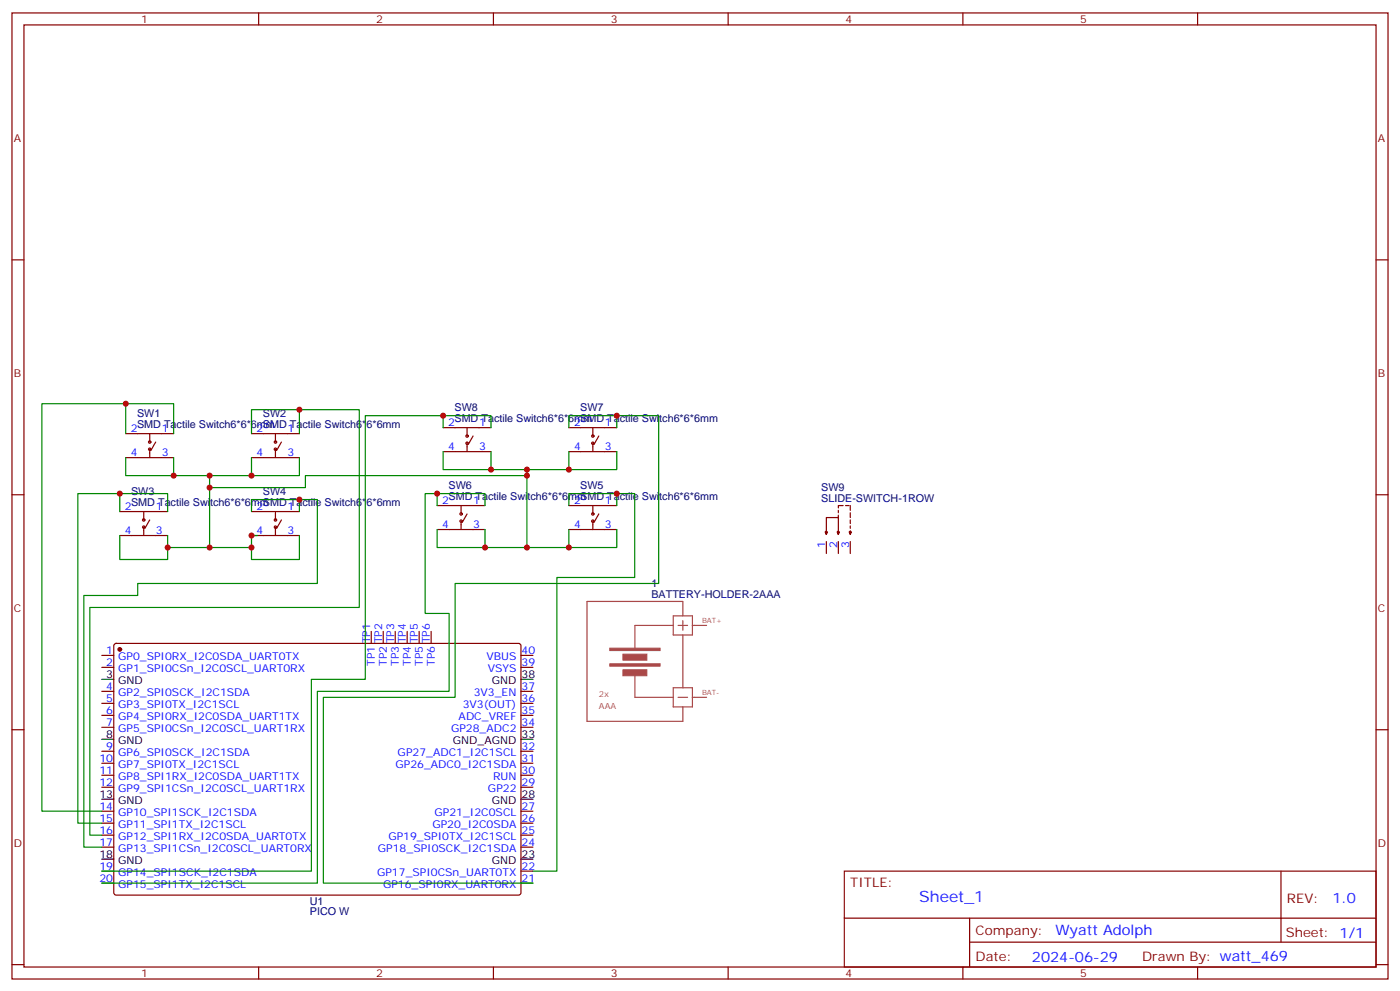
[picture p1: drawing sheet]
<svg xmlns="http://www.w3.org/2000/svg" width="412mm" height="292mm" viewBox="0 0 412 292" stroke-linecap="round" stroke-linejoin="round" font-family="sans-serif">
<g fill="none" stroke="#870000" stroke-width=".35">
<path d="M3.5 3.8h405.4v284.3h-405.4zM7.1 7.3h398.2v277.3h-398.2zM76.2 3.8v3.5M145.3 3.8v3.5M214.5 3.8v3.5M283.6 3.8v3.5M352.8 3.8v3.5M3.5 76.5h3.6M405.3 76.5h3.6M37 134.7h14.2M37 127.6h14.2M44.1 127.6v2.5"/>
<path d="M44.1 132.2v2.5M45.9 130.1l-1.5 2.5M74.1 134.7h14.1M74.1 127.6h14.1M81.1 127.6v2.5M81.1 132.2v2.5M82.9 130.1l-1.4 2.5M130.5 132.9h14.1M130.5 125.9h14.1M137.6 125.9v2.4M137.6 130.5v2.4M139.3 128.3l-1.4 2.5"/>
<path d="M167.6 132.9h14.1M167.6 125.9h14.1M174.6 125.9v2.4M174.6 130.5v2.4M176.4 128.3l-1.4 2.5M3.5 145.6h3.6M35.3 157.6h14.1M35.3 150.6h14.1M42.3 150.6v2.4M42.3 155.2v2.4M44.1 153l-1.4 2.5M74.1 157.6h14.1"/>
<path d="M74.1 150.6h14.1M81.1 150.6v2.4M81.1 155.2v2.4M82.9 153l-1.4 2.5M128.8 155.9h14.1M128.8 148.8h14.1M135.8 148.8v2.5M135.8 153.4v2.5M137.6 151.3l-1.4 2.4M167.6 155.9h14.1M167.6 148.8h14.1M174.6 148.8v2.5"/>
<path d="M174.6 153.4v2.5M176.4 151.3l-1.4 2.4M243.4 156.2v1.1l-.3-.7h.7l-.4 .7v-5h3.5v5l.4-.7h-.7l.3 .7v-1.1M243.4 159.4v3.5M246.9 150.2v.7M246.9 151.6v.7M246.9 159.4v3.5M248.4 148.8h-1.5v.7M249.1 148.8h1M250.5 156.2v1.1l-.4-.7h.7l-.3 .7M250.5 148.8v1.4M250.5 150.9v1.4"/>
<path d="M250.5 153v1.1M250.5 154.8v.7M250.5 159.4v3.5M405.3 145.6h3.6M30 192.9h3.5M30 196.4h3.5M33.7 189.6l.5-.2h118.8l.5 .7-.1 72.9-.6 .5-118.9-.1-.4-.7v-72.6zM109.4 185.8v3.6M112.9 185.8v3.6M116.4 185.8v3.6M119.9 185.8v3.6M123.5 185.8v3.6"/>
<path d="M127 185.8v3.6M153.5 192.9h3.5M153.5 196.4h3.5M3.5 214.8h3.6M30 203.5h3.5M30 207h3.5M30 210.5h3.5M30 214.1h3.5M153.5 203.5h3.5M153.5 207h3.5M153.5 210.5h3.5M153.5 214.1h3.5"/>
<path d="M405.3 214.8h3.6M30 221.1h3.5M30 224.6h3.5M30 228.2h3.5M30 231.7h3.5M30 238.8h3.5M153.5 221.1h3.5M153.5 224.6h3.5M153.5 228.2h3.5M153.5 231.7h3.5M153.5 238.8h3.5M30 242.3h3.5"/>
<path d="M30 245.8h3.5M30 249.3h3.5M30 256.4h3.5M30 259.9h3.5M153.5 242.3h3.5M153.5 245.8h3.5M153.5 249.3h3.5M153.5 256.4h3.5M153.5 259.9h3.5M248.7 256.4h156.6v28.2h-156.6zM377.3 256.4v20.9M248.7 270.2h156.5"/>
<path d="M285.6 277.3h119.6M285.6 270.2v14.2M3.5 283.9h3.6M76.2 284.6v3.5M145.3 284.6v3.5M214.5 284.6v3.5M283.6 284.6v3.5M352.8 284.6v3.5M405.3 283.9h3.6"/>
<circle cx="44.1" cy="132.2" r=".35"/>
<circle cx="44.1" cy="130.1" r=".35"/>
<circle cx="81.1" cy="130.1" r=".35"/>
<circle cx="81.1" cy="132.2" r=".35"/>
<circle cx="137.6" cy="128.3" r=".35"/>
<circle cx="137.6" cy="130.5" r=".35"/>
<circle cx="174.6" cy="128.3" r=".35"/>
<circle cx="174.6" cy="130.5" r=".35"/>
<circle cx="42.3" cy="153" r=".35"/>
<circle cx="42.3" cy="155.2" r=".35"/>
<circle cx="81.1" cy="153" r=".35"/>
<circle cx="81.1" cy="155.2" r=".35"/>
<circle cx="135.8" cy="151.3" r=".35"/>
<circle cx="135.8" cy="153.4" r=".35"/>
<circle cx="174.6" cy="151.3" r=".35"/>
<circle cx="174.6" cy="153.4" r=".35"/>
</g>
<circle cx="35.3" cy="191.1" r=".53" fill="#870000" stroke="#870000" stroke-width=".35"/>
<path d="M30 200h3.5M153.5 200h3.5M30 217.6h3.5M153.5 217.6h3.5M30 235.2h3.5M153.5 235.2h3.5M30 252.9h3.5M153.5 252.9h3.5" fill="none" stroke="#000" stroke-width=".35"/>
<path d="M187 198.9v6.3h11.3M198.3 184.1h-11.3v6.7M198.3 181.3h5.7v5.6h-5.7zM199.7 184.1h2.9M201.1 181.3v-4.3h-28.2v35.3h28.2v-4.2M201.1 182.7v2.8M201.1 186.9v15.5M204 184.1h4.1M198.3 202.4h5.7v5.7h-5.7zM199.7 205.2h2.9M204 205.2h4.1" fill="none" stroke="#a64a4a" stroke-width=".35"/>
<g fill="#a64a4a" stroke="#a64a4a" stroke-width=".29">
<path d="M183.5 197.1h7.1v1.8h-7.1z"/>
<path d="M179.6 195.4h14.8v.7h-14.8z"/>
<path d="M183.5 192.5h7.1v1.8h-7.1z"/>
<path d="M179.6 190.8h14.8v.7h-14.8z"/>
</g>
<g fill="none" stroke="#008700" stroke-width=".35">
<path d="M37 118.8h-24.7v120h17.7M37 134.7v5.3h14.2v-5.3M37 127.6v-8.8h14.2v8.8M51.2 140h10.5v21.1M61.7 140h12.4M74.1 134.7v5.3h14.1v-5.3M74.1 127.6v-7h14.1v7M88.2 120.6h17.6v58.2h-79.3v67h3.5M130.5 132.9v5.3h14.1v-5.3M130.5 125.9v-3.6h14.1v3.6M130.5 122.3h-22.9v77.7h-15.9v56.4h-61.7M144.6 138.2h10.6v22.9"/>
<path d="M155.2 140h-65.2v3.5h-28.3M155.2 138.2h12.4M167.6 132.9v5.3h14.1v-5.3M167.6 125.9v-3.6h14.1v3.6M181.7 122.3h12.3v49.4h-59.9v33.5h-38.9v54.7h61.8M35.3 157.6v7.1h14.1v-7.1M35.3 150.6v-5.3h14.1v5.3M35.3 145.3h-12.4v97h7.1M74.1 150.6v-3.6h14.1v3.6M75.8 157.6h-1.7v7.1h14.1v-7.1M88.2 147h5.3v24.7h-52.9v3.6h-15.9v74h5.3M128.8 155.9v5.2h14.1v-5.2"/>
<path d="M128.8 148.8v-3.5h14.1v3.5M128.8 145.3h-3.6v35.3h7.1v22.9h-38.8v56.4h-63.5M167.6 155.9v5.2h14.1v-5.2M167.6 148.8v-3.5h14.1v3.5M181.7 145.3h5.3v24.7h-23v86.4h-7M49.4 161.1h24.7M142.9 161.1h24.7"/>
</g>
<g fill="#c00">
<circle cx="74.1" cy="157.6" r=".88"/>
<circle cx="49.4" cy="161.1" r=".88"/>
<circle cx="74.1" cy="161.1" r=".88"/>
<circle cx="51.2" cy="140" r=".88"/>
<circle cx="61.7" cy="161.1" r=".88"/>
<circle cx="74.1" cy="140" r=".88"/>
<circle cx="61.7" cy="140" r=".88"/>
<circle cx="167.6" cy="161.1" r=".88"/>
<circle cx="142.9" cy="161.1" r=".88"/>
<circle cx="144.6" cy="138.2" r=".88"/>
<circle cx="155.2" cy="161.1" r=".88"/>
<circle cx="167.6" cy="138.2" r=".88"/>
<circle cx="155.2" cy="138.2" r=".88"/>
<circle cx="37" cy="118.8" r=".88"/>
<circle cx="35.3" cy="145.3" r=".88"/>
<circle cx="88.2" cy="120.6" r=".88"/>
<circle cx="88.2" cy="147" r=".88"/>
<circle cx="130.5" cy="122.3" r=".88"/>
<circle cx="128.8" cy="145.3" r=".88"/>
<circle cx="181.7" cy="122.3" r=".88"/>
<circle cx="181.7" cy="145.3" r=".88"/>
<circle cx="61.7" cy="143.5" r=".88"/>
<circle cx="155.2" cy="140" r=".88"/>
</g>
<text font-size="4.6" fill="#00f" x="270.8" y="265.4">Sheet_1</text>
<g font-size="4.2" fill="#00f">
<text x="392.5" y="265.7">1.0</text>
<text x="310.9" y="275.2">Wyatt Adolph</text>
<text x="304" y="283">2024-06-29</text>
</g>
<g font-size="3.9" fill="#800">
<text x="250.5" y="261">TITLE:</text>
<text x="379.1" y="265.7">REV:</text>
<text x="287.4" y="275.2">Company:</text>
<text x="378.7" y="275.8">Sheet: 1/1</text>
<text x="287.4" y="282.9">Date:</text>
<text x="336.4" y="282.9">Drawn By: watt_469</text>
</g>
<g font-size="3.2" fill="#800">
<text x="41.6" y="6.8">1</text>
<text x="110.8" y="6.8">2</text>
<text x="179.9" y="6.8">3</text>
<text x="249.1" y="6.8">4</text>
<text x="318.2" y="6.8">5</text>
<text x="4.1" y="41.9">A</text>
<text x="405.9" y="41.9">A</text>
<text x="4.1" y="111.1">B</text>
<text x="405.9" y="111.1">B</text>
<text x="4.1" y="180.2">C</text>
<text x="405.9" y="180.2">C</text>
<text x="4.1" y="249.3">D</text>
<text x="405.9" y="249.3">D</text>
<text x="41.6" y="287.6">1</text>
<text x="110.8" y="287.6">2</text>
<text x="179.9" y="287.6">3</text>
<text x="249.1" y="287.6">4</text>
<text x="318.2" y="287.6">5</text>
</g>
<g font-size="3.2" fill="#000080">
<text x="40.4" y="125.9">SMD Tactile Switch6*6*6mm</text>
<text x="40.4" y="122.7">SW1</text>
<text x="77.4" y="125.9">SMD Tactile Switch6*6*6mm</text>
<text x="77.4" y="122.7">SW2</text>
<text x="133.9" y="124.1">SMD Tactile Switch6*6*6mm</text>
<text x="133.9" y="120.9">SW8</text>
<text x="170.9" y="124.1">SMD Tactile Switch6*6*6mm</text>
<text x="170.9" y="120.9">SW7</text>
<text x="132.1" y="143.9">SW6</text>
<text x="170.9" y="143.9">SW5</text>
<text x="38.6" y="148.8">SMD Tactile Switch6*6*6mm</text>
<text x="38.6" y="145.6">SW3</text>
<text x="77.4" y="148.8">SMD Tactile Switch6*6*6mm</text>
<text x="77.4" y="145.6">SW4</text>
<text x="132.1" y="147">SMD Tactile Switch6*6*6mm</text>
<text x="170.9" y="147">SMD Tactile Switch6*6*6mm</text>
<text x="241.9" y="147.7">SLIDE-SWITCH-1ROW</text>
<text x="241.9" y="144.6">SW9</text>
<text x="191.9" y="172.7">1</text>
<text x="191.9" y="176">BATTERY-HOLDER-2AAA</text>
<text x="91.3" y="269.5">PICO W</text>
<text x="91.3" y="266.4">U1</text>
</g>
<g font-size="3.2" fill="#00f">
<text x="132" y="125.5">2</text>
<text x="141.1" y="125.5">1</text>
<text x="169.1" y="125.5">2</text>
<text x="178.2" y="125.5">1</text>
<text x="38.6" y="127.3">2</text>
<text x="47.6" y="127.3">1</text>
<text x="75.6" y="127.3">2</text>
<text x="84.7" y="127.3">1</text>
<text x="38.6" y="134.3">4</text>
<text x="47.6" y="134.3">3</text>
<text x="75.6" y="134.3">4</text>
<text x="84.7" y="134.3">3</text>
<text x="132" y="132.6">4</text>
<text x="141.1" y="132.6">3</text>
<text x="169.1" y="132.6">4</text>
<text x="178.2" y="132.6">3</text>
<text x="130.3" y="148.4">2</text>
<text x="139.3" y="148.4">1</text>
<text x="169.1" y="148.4">2</text>
<text x="178.2" y="148.4">1</text>
<text x="36.8" y="150.2">2</text>
<text x="45.9" y="150.2">1</text>
<text x="75.6" y="150.2">2</text>
<text x="84.7" y="150.2">1</text>
<text x="130.3" y="155.5">4</text>
<text x="139.3" y="155.5">3</text>
<text x="169.1" y="155.5">4</text>
<text x="178.2" y="155.5">3</text>
<text x="36.8" y="157.3">4</text>
<text x="45.9" y="157.3">3</text>
<text x="75.6" y="157.3">4</text>
<text x="84.7" y="157.3">3</text>
<text x="243.1" y="161.4" transform="rotate(-90 243.1 161.4)">1</text>
<text x="246.6" y="161.4" transform="rotate(-90 246.6 161.4)">2</text>
<text x="250.1" y="161.4" transform="rotate(-90 250.1 161.4)">3</text>
<text x="109" y="189.4" transform="rotate(-90 109 189.4)">TP1</text>
<text x="112.5" y="189.4" transform="rotate(-90 112.5 189.4)">TP2</text>
<text x="116.1" y="189.4" transform="rotate(-90 116.1 189.4)">TP3</text>
<text x="119.6" y="189.4" transform="rotate(-90 119.6 189.4)">TP4</text>
<text x="123.1" y="189.4" transform="rotate(-90 123.1 189.4)">TP5</text>
<text x="126.6" y="189.4" transform="rotate(-90 126.6 189.4)">TP6</text>
<text x="31.3" y="192.5">1</text>
<text x="31.3" y="196.1">2</text>
<text x="34.8" y="194.3">GP0_SPI0RX_I2C0SDA_UART0TX</text>
<text x="34.8" y="197.8">GP1_SPI0CSn_I2C0SCL_UART0RX</text>
<text x="110.4" y="196" transform="rotate(-90 110.4 196)">TP1</text>
<text x="113.9" y="196" transform="rotate(-90 113.9 196)">TP2</text>
<text x="117.5" y="196" transform="rotate(-90 117.5 196)">TP3</text>
<text x="121" y="196" transform="rotate(-90 121 196)">TP4</text>
<text x="124.5" y="196" transform="rotate(-90 124.5 196)">TP5</text>
<text x="128.1" y="196" transform="rotate(-90 128.1 196)">TP6</text>
<text x="143.3" y="194.3">VBUS</text>
<text x="143.7" y="197.8">VSYS</text>
<text x="153.6" y="196.1">39</text>
<text x="153.6" y="192.5">40</text>
<text x="31.3" y="203.1">4</text>
<text x="153.6" y="203.1">37</text>
<text x="31.3" y="206.7">5</text>
<text x="34.8" y="204.9">GP2_SPI0SCK_I2C1SDA</text>
<text x="34.8" y="208.4">GP3_SPI0TX_I2C1SCL</text>
<text x="136.3" y="208.4">3V3(OUT)</text>
<text x="139.6" y="204.9">3V3_EN</text>
<text x="153.6" y="206.7">36</text>
<text x="31.3" y="210.2">6</text>
<text x="31.3" y="213.7">7</text>
<text x="34.8" y="211.9">GP4_SPI0RX_I2C0SDA_UART1TX</text>
<text x="34.8" y="215.5">GP5_SPI0CSn_I2C0SCL_UART1RX</text>
<text x="132.9" y="215.5">GP28_ADC2</text>
<text x="135.1" y="211.9">ADC_VREF</text>
<text x="153.6" y="213.7">34</text>
<text x="153.6" y="210.2">35</text>
<text x="31.3" y="220.8">9</text>
<text x="153.6" y="220.8">32</text>
<text x="29.3" y="224.3">10</text>
<text x="29.3" y="227.8">11</text>
<text x="34.8" y="222.5">GP6_SPI0SCK_I2C1SDA</text>
<text x="34.8" y="226.1">GP7_SPI0TX_I2C1SCL</text>
<text x="116.5" y="226.1">GP26_ADC0_I2C1SDA</text>
<text x="117.1" y="222.5">GP27_ADC1_I2C1SCL</text>
<text x="153.6" y="227.8">30</text>
<text x="153.6" y="224.3">31</text>
<text x="29.3" y="231.4">12</text>
<text x="34.8" y="229.6">GP8_SPI1RX_I2C0SDA_UART1TX</text>
<text x="34.8" y="233.1">GP9_SPI1CSn_I2C0SCL_UART1RX</text>
<text x="143.7" y="233.1">GP22</text>
<text x="145.2" y="229.6">RUN</text>
<text x="153.6" y="231.4">29</text>
<text x="29.3" y="238.4">14</text>
<text x="153.6" y="238.4">27</text>
<text x="29.3" y="241.9">15</text>
<text x="29.3" y="245.5">16</text>
<text x="34.8" y="240.2">GP10_SPI1SCK_I2C1SDA</text>
<text x="34.8" y="243.7">GP11_SPI1TX_I2C1SCL</text>
<text x="127.4" y="243.7">GP20_I2C0SDA</text>
<text x="128" y="240.2">GP21_I2C0SCL</text>
<text x="153.6" y="245.5">25</text>
<text x="153.6" y="241.9">26</text>
<text x="29.3" y="249">17</text>
<text x="34.8" y="247.2">GP12_SPI1RX_I2C0SDA_UART0TX</text>
<text x="34.8" y="250.8">GP13_SPI1CSn_I2C0SCL_UART0RX</text>
<text x="111.3" y="250.8">GP18_SPI0SCK_I2C1SDA</text>
<text x="114.4" y="247.2">GP19_SPI0TX_I2C1SCL</text>
<text x="153.6" y="249">24</text>
<text x="29.3" y="256">19</text>
<text x="34.8" y="257.8">GP14_SPI1SCK_I2C1SDA</text>
<text x="111.1" y="257.8">GP17_SPI0CSn_UART0TX</text>
<text x="153.6" y="256">22</text>
<text x="29.3" y="259.6">20</text>
<text x="34.8" y="261.3">GP15_SPI1TX_I2C1SCL</text>
<text x="112.9" y="261.3">GP16_SPI0RX_UART0RX</text>
<text x="153.6" y="259.6">21</text>
</g>
<g font-size="3.2">
<text x="31.3" y="199.6">3</text>
<text x="34.8" y="201.4">GND</text>
<text x="144.9" y="201.4">GND</text>
<text x="153.6" y="199.6">38</text>
<text x="31.3" y="217.2">8</text>
<text x="34.8" y="219">GND</text>
<text x="133.4" y="219">GND_AGND</text>
<text x="153.6" y="217.2">33</text>
<text x="29.3" y="234.9">13</text>
<text x="34.8" y="236.6">GND</text>
<text x="144.9" y="236.6">GND</text>
<text x="153.6" y="234.9">28</text>
<text x="29.3" y="252.5">18</text>
<text x="34.8" y="254.3">GND</text>
<text x="144.9" y="254.3">GND</text>
<text x="153.6" y="252.5">23</text>
</g>
<g font-size="2.5" fill="#a54b4b">
<text x="176.4" y="205.2">2x</text>
<text x="176.4" y="208.8">AAA</text>
</g>
<g font-size="2.1" fill="#a54b4b">
<text x="206.8" y="183.4">BAT+</text>
<text x="206.8" y="204.6">BAT-</text>
</g>
</svg>
